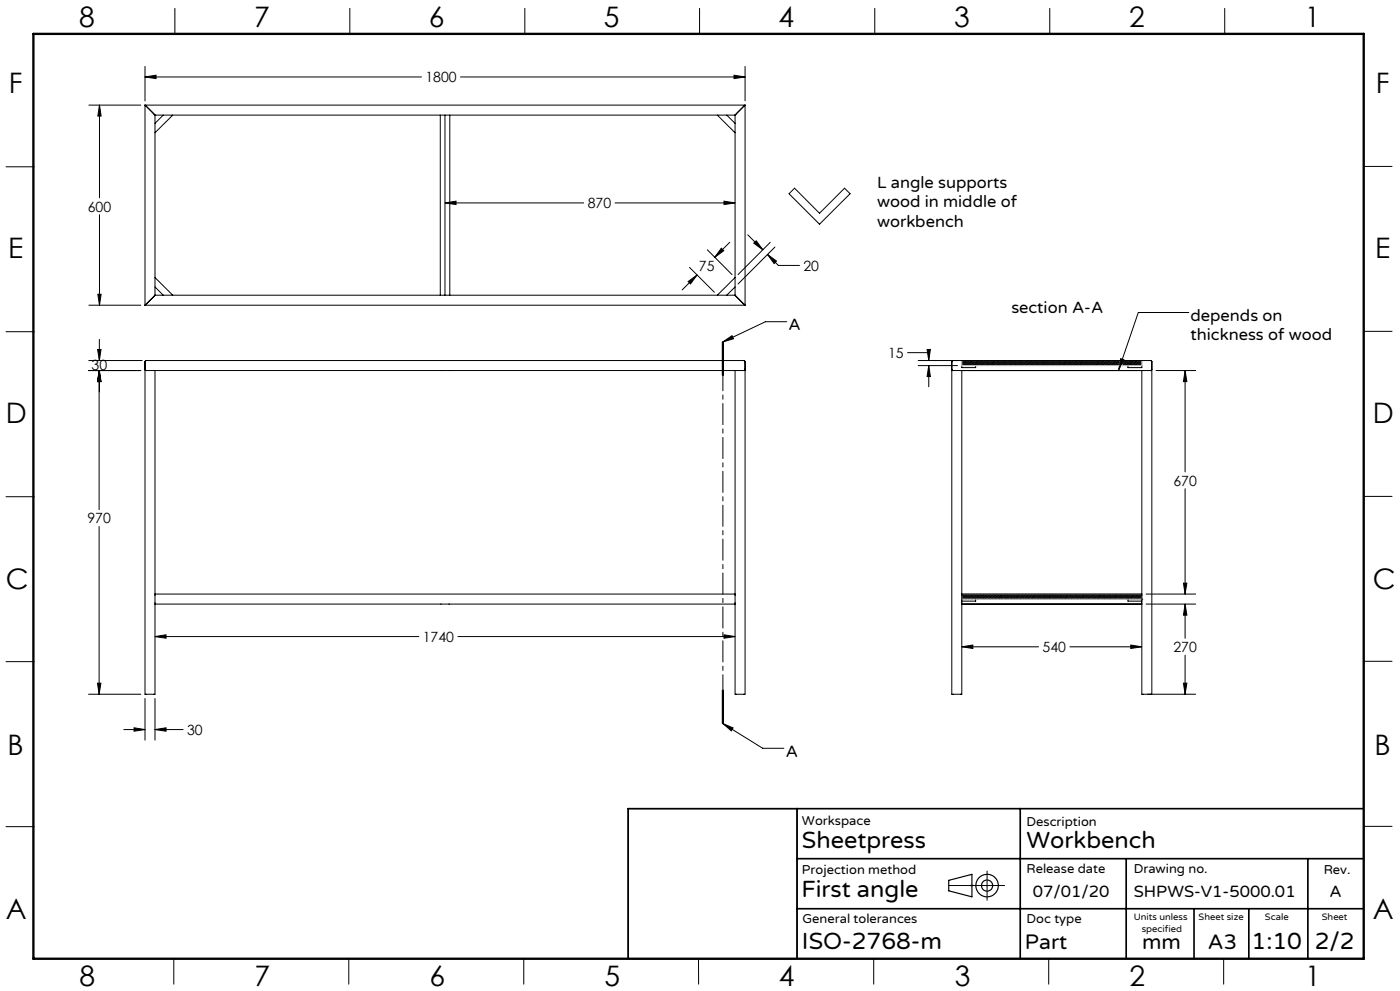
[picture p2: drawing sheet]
<svg xmlns="http://www.w3.org/2000/svg" width="420mm" height="297mm" viewBox="0 0 420 297" stroke-linecap="round" stroke-linejoin="round" font-family="sans-serif">
<g fill="none" stroke="#000" stroke-width=".35">
<path d="M284.6 263.8l7-1.8v6.8l-7-1.8z"/>
<circle cx="296.1" cy="265.4" r="1.66"/>
<circle cx="296.1" cy="265.4" r="3.4"/>
</g>
<path d="M288.5 108.1h54v1.5h-54zM288.5 178h54v1.6h-54zM291.1 265.4h1M291.2 265l.7 .7M291.6 264.9v1M291.9 265l-.7 .7" fill="none" stroke="#c0c0c0" stroke-width=".3"/>
<g fill="none" stroke="#000" stroke-width=".3">
<path d="M43.5 19.9v10.3M52.5 2.5v7.7M105 2.5v7.7M157.4 2.5v7.7M209.9 2.5v7.7M223.5 19.9v10.3M262.4 2.5v7.7M314.9 2.5v7.7M367.4 2.5v7.7M26.7 31.5h15.5M29.8 31.5v27.8M29.8 31.5l.5 3.3h-.9z"/>
<path d="M43.5 23.1h82.9M43.5 23.1l3.3-.6v1.1zM43.5 31.5l.4 .4M43.5 31.5v60M43.5 31.5h180M43.9 31.9l2.2 2.2M46.1 34.1l.4 .4M46.5 34.5v54M46.5 34.5h174M49 34.5l-2.5 2.5M51.8 34.5l-5.3 5.3M132.1 34.5v54"/>
<path d="M133.5 34.5v54M134.9 34.5v54M138.1 23.1h85.4M215.2 34.5l5.3 5.3M218 34.5l2.5 2.5M220.2 22.5l3.3 .6-3.3 .5zM220.5 34.5v54M220.9 34.1l-.4 .4M223.1 31.9l-2.2 2.2M223.5 31.5l-.4 .4M223.5 31.5v60M1.8 50h8.5"/>
<path d="M238.4 56.4l7.5 7.5 7.5-7.5 1.6 1.7-9.1 9.1-9.2-9.1zM409.1 49.9h8.5M29.8 64.3v27.2M133.5 60.8l3.3-.5v1zM133.5 60.8h41.6M184.5 60.8h36M212.2 74.9l7.4 7.4M216.4 74.4l.7 .7-2.7 2zM217.2 60.3l3.3 .5-3.3 .5zM218.9 72.6l-4.5 4.5M224.3 70.4l4.5 4.5M226.1 72.9l.8-.7 1.9 2.7z"/>
<path d="M230.3 76.3l3.2 3.2h6.4M230.3 76.3l2.6 1.9-.7 .8zM231.1 72.6l-9.7 9.7M232.5 74l-11.1 11.1M1.8 99.4h8.5M26.7 91.5h15.5M29.4 88.2h.9l-.5 3.3zM43.5 91.5h180M43.9 91.1l-.4 .4M46.1 88.9l-2.2 2.2M46.5 88.5l-.4 .4M46.5 88.5h174"/>
<path d="M46.5 86l2.5 2.5M46.5 83.2l5.3 5.3M206.4 84.4l2.7-2-1.9 2.7zM206.9 80.1l7.4 7.5M209.1 82.4l-4.5 4.5M220.5 88.5l.4 .4M220.5 86l-2.5 2.5M220.5 83.2l-5.3 5.3M220.9 88.9l2.6 2.6M236 96.4h-6.3l-12.8 6.1M356.6 93.7h-15.1l-5.9 17.1M409.1 99.3h8.5"/>
<path d="M26.6 111.1h15.6M26.6 108.1h16.1M29.3 104.7h1l-.5 3.4zM29.7 111.1l.6 3.3h-1.1zM29.8 101.7v6.4M29.8 111.1l-.1 41.6M43.5 108.4v2.3l.4 .4M43.9 108.1h179.3l.3 .3v2.3M43.9 108.1l-.4 .3M43.9 111.1h-.4v97h3v-27.1M43.9 111.1h2.6M46.5 111.1h174"/>
<path d="M46.5 111.1v66.9M132.3 111.1h.1M134.7 111.1h.1M216.7 102.5v10M216.9 102.5l2.7-1.9 .5 .9zM216.9 102.5v10M217 102.5v10M220.5 111.1h2.6M220.5 111.1v66.9M223.1 111.1h.4v97h-3v-27.1M223.5 110.7l-.4 .4M272.3 105.7h6.3v2.4"/>
<path d="M275.4 109.6h11.9M275.4 108.1h69.7M278.1 104.7h1l-.5 3.4zM278.6 109.6l.5 3.3h-1zM278.6 109.6v6.3M285.5 110.7l.4 .4M285.9 108.1l-.4 .3v2.3M285.9 111.1h-.4v97h3v-27.1M285.9 111.1h2.6M288.5 109.6v.6h4.2v-.6M288.5 111.1v66.9M288.5 111.1h54"/>
<path d="M288.7 108.1l-.2 .2M289.2 108.1l-.7 .6M289.7 108.1l-1.2 1.1M290.1 108.1l-1.5 1.5M290.5 108.1l-1.4 1.5M291 108.1l-1.5 1.5M291.5 108.1l-1.6 1.5M291.9 108.1l-1.5 1.5M292.3 108.1l-1.4 1.5M292.8 108.1l-1.5 1.5M293.3 108.1l-1.6 1.5M293.7 108.1l-1.5 1.5"/>
<path d="M294.1 108.1l-1.5 1.5M294.6 108.1l-1.5 1.5M295 108.1l-1.5 1.5M295.5 108.1l-1.5 1.5M295.9 108.1l-1.5 1.5M296.4 108.1l-1.5 1.5M296.8 108.1l-1.5 1.5M297.3 108.1l-1.5 1.5M297.7 108.1l-1.5 1.5M298.2 108.1l-1.5 1.5M298.6 108.1l-1.5 1.5M299.1 108.1l-1.5 1.5"/>
<path d="M299.5 108.1l-1.5 1.5M300 108.1l-1.5 1.5M300.4 108.1l-1.5 1.5M300.9 108.1l-1.5 1.5M301.3 108.1l-1.5 1.5M301.8 108.1l-1.5 1.5M302.2 108.1l-1.5 1.5M302.7 108.1l-1.5 1.5M303.1 108.1l-1.5 1.5M303.6 108.1l-1.5 1.5M304 108.1l-1.5 1.5M304.5 108.1l-1.5 1.5"/>
<path d="M304.9 108.1l-1.5 1.5M305.4 108.1l-1.5 1.5M305.8 108.1l-1.5 1.5M306.3 108.1l-1.5 1.5M306.7 108.1l-1.5 1.5M307.2 108.1l-1.5 1.5M307.6 108.1l-1.5 1.5M308.1 108.1l-1.5 1.5M308.5 108.1l-1.5 1.5M309 108.1l-1.5 1.5M309.4 108.1l-1.5 1.5M309.8 108.1l-1.4 1.5"/>
<path d="M310.3 108.1l-1.5 1.5M310.8 108.1l-1.6 1.5M311.2 108.1l-1.5 1.5M311.6 108.1l-1.4 1.5M312.1 108.1l-1.5 1.5M312.6 108.1l-1.6 1.5M313 108.1l-1.5 1.5M313.4 108.1l-1.4 1.5M313.9 108.1l-1.5 1.5M314.4 108.1l-1.6 1.5M314.8 108.1l-1.5 1.5M315.2 108.1l-1.4 1.5"/>
<path d="M315.7 108.1l-1.5 1.5M316.2 108.1l-1.6 1.5M316.6 108.1l-1.5 1.5M317 108.1l-1.4 1.5M317.5 108.1l-1.5 1.5M318 108.1l-1.6 1.5M318.4 108.1l-1.5 1.5M318.8 108.1l-1.4 1.5M319.3 108.1l-1.5 1.5M319.8 108.1l-1.6 1.5M320.2 108.1l-1.5 1.5M320.6 108.1l-1.5 1.5"/>
<path d="M321.1 108.1l-1.5 1.5M321.5 108.1l-1.5 1.5M322 108.1l-1.5 1.5M322.4 108.1l-1.5 1.5M322.9 108.1l-1.5 1.5M323.3 108.1l-1.5 1.5M323.8 108.1l-1.5 1.5M324.2 108.1l-1.5 1.5M324.7 108.1l-1.5 1.5M325.1 108.1l-1.5 1.5M325.6 108.1l-1.5 1.5M326 108.1l-1.5 1.5"/>
<path d="M326.5 108.1l-1.5 1.5M326.9 108.1l-1.5 1.5M327.4 108.1l-1.5 1.5M327.8 108.1l-1.5 1.5M328.3 108.1l-1.5 1.5M328.7 108.1l-1.5 1.5M329.2 108.1l-1.5 1.5M329.6 108.1l-1.5 1.5M330.1 108.1l-1.5 1.5M330.5 108.1l-1.5 1.5M331 108.1l-1.5 1.5M331.4 108.1l-1.5 1.5"/>
<path d="M331.9 108.1l-1.5 1.5M332.3 108.1l-1.5 1.5M332.8 108.1l-1.5 1.5M333.2 108.1l-1.5 1.5M333.7 108.1l-1.5 1.5M334.1 108.1l-1.5 1.5M334.6 108.1l-1.5 1.5M335 108.1l-1.5 1.5M335.5 108.1l-1.6 1.5M335.6 109.3l-.3 .3M335.8 108.5l-.9 1.1M335.9 108.1l-1.5 1.5"/>
<path d="M336.2 107.5l1 .3-1.6 3zM337.3 108.1l-.3 .2M337.7 108.1l-.9 .9M338.1 108.1l-1.4 1.5M338.4 109.6v.6h4.1v-.6M338.6 108.1l-1.5 1.5M339.1 108.1l-1.6 1.5M339.5 108.1l-1.5 1.5M339.9 108.1l-1.4 1.5M340.4 108.1l-1.5 1.5M340.9 108.1l-1.6 1.5M341.3 108.1l-1.5 1.5"/>
<path d="M341.7 108.1l-1.4 1.5M342.2 108.1l-1.5 1.5M342.5 111.1h2.6M342.5 111.1v66.9M342.5 108.2l-1.4 1.4M342.5 108.6l-.9 1M342.5 109l-.4 .6M342.5 109.5v.1M345.1 108.1l.4 .3M345.1 111.1h.4v97h-.4M345.5 110.7l-.4 .4M345.5 108.4v2.3"/>
<path d="M346.8 111.1h11.9M355.5 111.1v30.3M355.5 111.1l.6 3.3h-1.1zM1.8 148.9h8.5M29.7 157.8v50.3M355.5 146.5v31.5M409.1 148.8h8.5M46.5 178v3M46.5 178h174M220.5 178v3M288.5 178v3M288.5 178h54"/>
<path d="M288.8 178l-.3 .3M289.2 178l-.7 .8M289.7 178l-1.2 1.2M290.2 178l-1.6 1.6M290.6 178l-1.5 1.6M291 178l-1.4 1.6M291.5 178l-1.5 1.6M292 178l-1.6 1.6M292.4 178l-1.5 1.6M292.8 178l-1.4 1.6M293.3 178l-1.5 1.6M293.8 178l-1.6 1.6"/>
<path d="M294.2 178l-1.5 1.6v.6h-4.2M294.6 178l-1.4 1.6M295.1 178l-1.5 1.6M295.5 178l-1.5 1.6M296 178l-1.5 1.6M296.4 178l-1.5 1.6M296.9 178l-1.5 1.6M297.3 178l-1.5 1.6M297.8 178l-1.5 1.6M298.2 178l-1.5 1.6M298.7 178l-1.5 1.6M299.1 178l-1.5 1.6"/>
<path d="M299.6 178l-1.5 1.6M300 178l-1.5 1.6M300.5 178l-1.5 1.6M300.9 178l-1.5 1.6M301.4 178l-1.5 1.6M301.8 178l-1.5 1.6M302.3 178l-1.5 1.6M302.7 178l-1.5 1.6M303.2 178l-1.5 1.6M303.6 178l-1.5 1.6M304.1 178l-1.5 1.6M304.5 178l-1.5 1.6"/>
<path d="M305 178l-1.5 1.6M305.4 178l-1.5 1.6M305.9 178l-1.5 1.6M306.3 178l-1.5 1.6M306.8 178l-1.5 1.6M307.2 178l-1.5 1.6M307.7 178l-1.5 1.6M308.1 178l-1.5 1.6M308.6 178l-1.5 1.6M309 178l-1.5 1.6M309.5 178l-1.5 1.6M309.9 178l-1.5 1.6"/>
<path d="M310.4 178l-1.5 1.6M310.8 178l-1.5 1.6M311.3 178l-1.6 1.6M311.7 178l-1.5 1.6M312.1 178l-1.4 1.6M312.6 178l-1.5 1.6M313.1 178l-1.6 1.6M313.5 178l-1.5 1.6M313.9 178l-1.4 1.6M314.4 178l-1.5 1.6M314.9 178l-1.6 1.6M315.3 178l-1.5 1.6"/>
<path d="M315.7 178l-1.4 1.6M316.2 178l-1.5 1.6M316.7 178l-1.6 1.6M317.1 178l-1.5 1.6M317.5 178l-1.4 1.6M318 178l-1.5 1.6M318.5 178l-1.6 1.6M318.9 178l-1.5 1.6M319.3 178l-1.4 1.6M319.8 178l-1.5 1.6M320.3 178l-1.6 1.6M320.7 178l-1.5 1.6"/>
<path d="M321.1 178l-1.5 1.6M321.6 178l-1.5 1.6M322 178l-1.5 1.6M322.5 178l-1.5 1.6M322.9 178l-1.5 1.6M323.4 178l-1.5 1.6M323.8 178l-1.5 1.6M324.3 178l-1.5 1.6M324.7 178l-1.5 1.6M325.2 178l-1.5 1.6M325.6 178l-1.5 1.6M326.1 178l-1.5 1.6"/>
<path d="M326.5 178l-1.5 1.6M327 178l-1.5 1.6M327.4 178l-1.5 1.6M327.9 178l-1.5 1.6M328.3 178l-1.5 1.6M328.8 178l-1.5 1.6M329.2 178l-1.5 1.6M329.7 178l-1.5 1.6M330.1 178l-1.5 1.6M330.6 178l-1.5 1.6M331 178l-1.5 1.6M331.5 178l-1.5 1.6"/>
<path d="M331.9 178l-1.5 1.6M332.4 178l-1.5 1.6M332.8 178l-1.5 1.6M333.3 178l-1.5 1.6M333.7 178l-1.5 1.6M334.2 178l-1.5 1.6M334.6 178l-1.5 1.6M335.1 178l-1.5 1.6M335.5 178l-1.5 1.6M336 178l-1.6 1.6M336.4 178l-1.5 1.6M336.8 178l-1.4 1.6"/>
<path d="M337.3 178l-1.5 1.6M337.7 178l-1.5 1.6M338.2 178l-1.5 1.6M338.4 179.6v.6h4.1M338.6 178l-1.5 1.6M339.1 178l-1.5 1.6M339.5 178l-1.5 1.6M340 178l-1.5 1.6M340.4 178l-1.5 1.6M340.9 178l-1.5 1.6M341.3 178l-1.5 1.6M341.8 178l-1.5 1.6"/>
<path d="M342.2 178l-1.5 1.6M342.5 179.6h.1M342.5 178v3M342.5 178.2l-1.3 1.4M342.5 178.6l-.9 1M342.5 179.1l-.4 .5M343.8 178h14.9M355 174.8h1.1l-.6 3.2zM1.8 198.3h8.5M46.5 190.8h79.1M46.5 190.8l3.3-.6v1.1zM46.5 181h174"/>
<path d="M132.3 181h.1M134.7 181h.1M137.4 190.8h83.1M217.2 190.2l3.3 .6-3.3 .5zM288.5 193.8l3.4-.5v1zM288.5 193.8h23.1M288.5 181h54M321 193.8h21.5M339.2 193.3l3.3 .5-3.3 .5zM342.5 181v27.1h16.2M343.8 181h14.9M355.5 181v10.3"/>
<path d="M355.5 196.4v11.7M355.5 181l.6 3.4h-1.1zM409.1 198.2h8.5M26.6 208.1h15.6M29.2 204.7h1.1l-.6 3.4zM37.1 218.6h6.4M40.2 218.1l3.3 .5-3.3 .5zM43.5 209.3v12.5M46.5 209.3v12.5M46.5 218.6h8.4M46.5 218.6l3.3-.5v1zM216.7 206.8v10"/>
<path d="M216.9 216.8l11.9 7.5h6.4M216.9 216.8l3 1.4-.5 .8zM216.9 206.8v10M217 206.8v10zM355 204.7h1.1l-.6 3.4zM1.8 247.8h8.5M188.5 242.4h50.6v44.9h-50.6zM409.1 247.6h8.5M284.6 265.4h16.8M296.1 261.1v8.7M52.1 287.3v7.7M104.6 287.3v7.7"/>
<path d="M157.1 287.3v7.7M209.6 287.3v7.7M262.1 287.3v7.7M314.6 287.3v7.7M367.1 287.3v7.7"/>
</g>
<path d="M239.1 242.4v44.9M239.1 257.3h170M306.1 242.4v44.9M337.9 257.3v30M392.4 257.3v30M409.1 242.4h-220.6v44.9M239.1 272.3h170M358.2 272.3v15M374.6 272.3v15" fill="none" stroke="#000" stroke-width=".5"/>
<path d="M10 10.2h399.1v277.1h-399.1z" fill="none" stroke="#000" stroke-width=".7"/>
<path d="M216.9 102.5v114.3" fill="none" stroke="#000" stroke-width=".3" stroke-dasharray="6.3 1.3 1.3 1.3" stroke-dashoffset="1.9"/>
<g fill="#000">
<path d="M278.6 109.6l.5 3.3h-1zM278.1 104.7h1l-.5 3.4z"/>
<path d="M29.2 204.7h1.1l-.6 3.4zM29.7 111.1l.6 3.3h-1.1zM217.2 190.2l3.3 .6-3.3 .5zM46.5 190.8l3.3-.6v1.1zM40.2 218.1l3.3 .5-3.3 .5zM46.5 218.6l3.3-.5v1zM29.8 111.1l.5 3.3h-1zM29.3 104.7h1l-.5 3.4zM43.5 23.1l3.3-.6v1.1zM220.2 22.5l3.3 .6-3.3 .5zM29.4 88.2h.9l-.5 3.3zM29.8 31.5l.5 3.3h-.9zM133.5 60.8l3.3-.5v1zM217.2 60.3l3.3 .5-3.3 .5zM216.4 74.4l.7 .7-2.7 2zM206.4 84.4l2.7-2-1.9 2.7zM226.1 72.9l.8-.7 1.9 2.7zM230.3 76.3l2.6 1.9-.7 .8zM355.5 181l.6 3.4h-1.1zM355 204.7h1.1l-.6 3.4zM339.2 193.3l3.3 .5-3.3 .5zM288.5 193.8l3.4-.5v1zM355.5 111.1l.6 3.3h-1.1zM355 174.8h1.1l-.6 3.2z"/>
<path d="M216.9 216.8l3 1.4-.5 .8zM216.9 102.5l2.7-1.9 .5 .9zM336.2 107.5l1 .3-1.6 3z"/>
</g>
<g font-size="8.5">
<text x="23.8" y="8">8</text>
<text x="76.3" y="8">7</text>
<text x="128.7" y="8">6</text>
<text x="181.2" y="8">5</text>
<text x="233.6" y="8">4</text>
<text x="286.3" y="8">3</text>
<text x="338.7" y="8">2</text>
<text x="391.4" y="8">1</text>
<text x="2.7" y="28">F</text>
<text x="412.8" y="28">F</text>
<text x="2.4" y="77.2">E</text>
<text x="412.5" y="77.2">E</text>
<text x="1.8" y="126.8">D</text>
<text x="411.9" y="126.9">D</text>
<text x="1.8" y="176.6">C</text>
<text x="411.9" y="176.7">C</text>
<text x="2.3" y="226.2">B</text>
<text x="412.4" y="226.2">B</text>
<text x="1.7" y="275.4">A</text>
<text x="411.8" y="275.5">A</text>
<text x="23.9" y="295.5">8</text>
<text x="76.4" y="295.5">7</text>
<text x="128.8" y="295.5">6</text>
<text x="181.3" y="295.5">5</text>
<text x="233.7" y="295.5">4</text>
<text x="286.4" y="295.5">3</text>
<text x="338.8" y="295.5">2</text>
<text x="391.5" y="295.5">1</text>
</g>
<g font-size="7.1">
<text x="240.6" y="254">Sheetpress</text>
<text x="308" y="254">Workbench</text>
<text x="240.4" y="268.8">First angle</text>
<text x="240.6" y="284.3">ISO-2768-m</text>
<text x="375.5" y="284.3">1:10</text>
<text x="394.4" y="284.3">2/2</text>
</g>
<g font-size="6.3">
<text x="307.5" y="284.3">Part</text>
<text x="342.6" y="284.3">mm</text>
<text x="362.4" y="284.3">A3</text>
</g>
<g font-size="4.9">
<text x="263.1" y="56.2">L angle supports</text>
<text x="263.1" y="62.2">wood in middle of</text>
<text x="263.1" y="68.1">workbench</text>
<text x="303.4" y="93.9">section A-A</text>
<text x="236.6" y="98.9">A</text>
<text x="357.2" y="96.1">depends on</text>
<text x="357.2" y="102">thickness of wood</text>
<text x="235.7" y="226.8">A</text>
<text x="309.9" y="268.7">07/01/20</text>
<text x="340.1" y="268.7">SHPWS-V1-5000.01</text>
<text x="398.9" y="268.7">A</text>
</g>
<g font-size="4.2">
<text x="127.6" y="24.6">1800</text>
<text x="26.3" y="63.4">600</text>
<text x="176.3" y="62.4">870</text>
<text x="209.7" y="81.1">75</text>
<text x="241" y="81.1">20</text>
<text x="266.4" y="107.3">15</text>
<text x="27.5" y="110.9">30</text>
<text x="352" y="145.5">670</text>
<text x="26.2" y="156.8">970</text>
<text x="126.8" y="192.3">1740</text>
<text x="312.8" y="195.4">540</text>
<text x="352" y="195.4">270</text>
<text x="56.1" y="220.2">30</text>
</g>
<g font-size="3.9">
<text x="240.6" y="247.2">Workspace</text>
<text x="307.9" y="247.4">Description</text>
<text x="240.6" y="262.1">Projection method</text>
<text x="308" y="261.5">Release date</text>
<text x="340.1" y="261.5">Drawing no.</text>
<text x="397.1" y="262.1">Rev.</text>
<text x="240.7" y="276.6">General tolerances</text>
<text x="308" y="276.6">Doc type</text>
</g>
<g font-size="2.8">
<text x="340.1" y="275.6">Units unless</text>
<text x="359.6" y="275.6">Sheet size</text>
<text x="379.5" y="275.8">Scale</text>
<text x="396.5" y="275.6">Sheet</text>
<text x="342.5" y="279.4">specified</text>
</g>
</svg>
